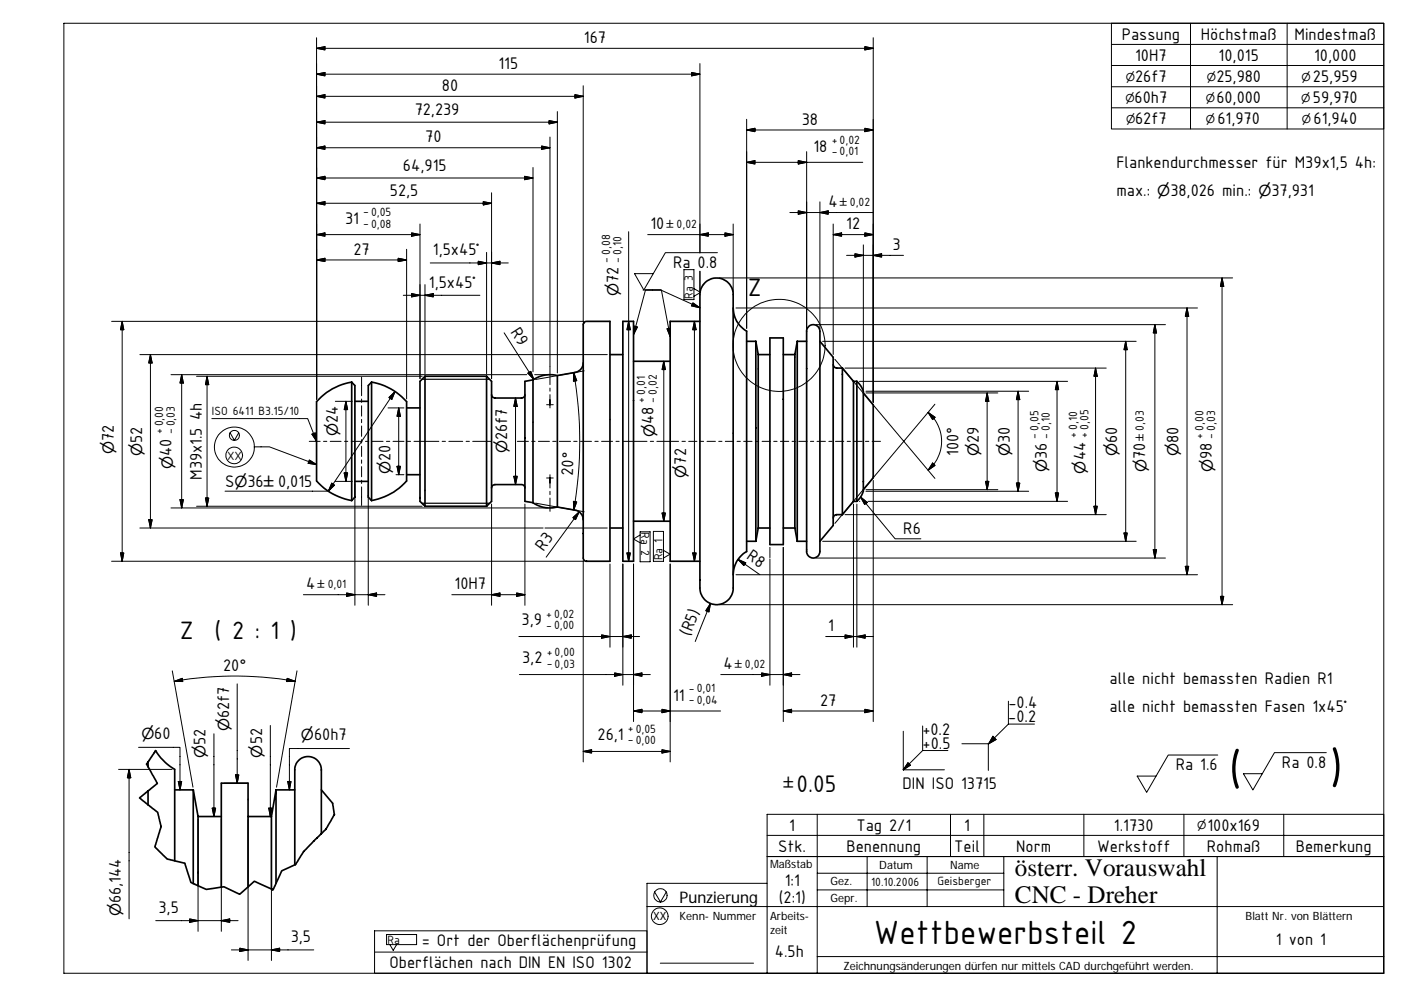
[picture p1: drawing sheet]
<svg xmlns="http://www.w3.org/2000/svg" width="297mm" height="210mm" viewBox="0 0 297 210" stroke-linecap="round" stroke-linejoin="round" font-family="sans-serif">
<g fill="none" stroke="#000" stroke-width=".36">
<path d="M90.1 79.8l-1.1 1.1v25.4l1.1 1M90.1 79.8v27.5M90.1 79.8h13.1M103.2 79.8v27.5M103.2 79.8l1 1.1v25.4l-1 1M118.2 79.6v27.9M123.7 76.9a2.08 2.08 0 0 1-1.8 2.1l-3.7 .6a6.5 6.5 0 0 0-5.2 .9M123.9 68.3l.5-.2h4.9v50.9h-5.1l-.4-.3-.1-.4v-49.5zM129.3 75.2h2.8M132.1 68.1h2.2v50.9h-2.2zM134.3 76.6h7.8M148.4 68.1h-6.3v50.9h6.3"/>
<path d="M149.4 60a3.5 3.5 0 0 1 3.8-.8 3.5 3.5 0 0 1 2.2 3.3v62.2a3.5 3.5 0 0 1-3.5 3.5 3.5 3.5 0 0 1-3.5-3.5v-62.2l.2-1.2zM155.4 65.3a5.6 5.6 0 0 0 2.9 4.9v46.7a5.6 5.6 0 0 0-2.9 5M158.3 72.4h1.9M160.2 72.4v42.4M160.2 72.4l.6 2.8M160.8 75.2v36.8M160.8 75.2h2.4M163.2 71.6h2.9v43.9h-2.9zM166.1 75.2h2.4M168.5 75.2v36.8M169 72.4v42.4M169 72.4h2"/>
<path d="M169 72.4l-.5 2.8M171.5 69.2a1.41 1.41 0 0 1 1.5-.2 1.41 1.41 0 0 1 .8 1.3v46.6a1.41 1.41 0 0 1-1.4 1.4 1.41 1.41 0 0 1-1.4-1.4v-46.9zM173.8 72.4l2.9 3.4v35.6l-2.9 3.4M176.7 77.3l.4 .7h1.5M178.6 78v31.1M178.6 78l2.4 2.9M74.6 81a12.5 12.5 0 0 0-7.5 4.2v16.8a13 13 0 0 0 7.5 4.1M74.6 81v25.1M74.6 81l.6 .7v23.7l-.6 .7M75.2 85.1h2.9M78.8 81a12.7 12.7 0 0 1 7.4 4.2v16.8a12.6 12.6 0 0 1-7.4 4.1M78.8 81l-.7 .7v23.7l.7 .7"/>
<path d="M78.8 81v25.1M86.2 86.5h2.8M104.2 83.7l.2 .4 .5 .3h5.7l.5-.3 .2-.4M113 80.5l-1.7 .4v25.4l1.7 .3M113 80.5v26.1M181 80.9v25.4M181 80.9h.7M181.7 80.9l.8 .9 .5 1.2v21.2l-.5 1.1-.8 1M181.7 80.9v25.4M183 83.3l2.1 2.6v15.4l-2.1 2.5M75.2 102.1h2.9M86.2 100.6h2.8"/>
<path d="M90.1 107.3h13.1M104.2 103.5l.3-.6 .4-.2h5.7l.4 .2 .3 .6M113 106.6a6.2 6.2 0 0 0 5.2 .9M118.2 107.5l3.7 .7a2.13 2.13 0 0 1 1.8 2M129.3 112h2.8M134.3 110.5h7.8M158.3 114.8h1.9M160.8 112h2.4M160.8 112l-.6 2.8M166.1 112h2.4M168.5 112l.5 2.8M169 114.8h2"/>
<path d="M178.6 109.1l-1.5 .1-.3 .2-.1 .4M181 106.3l-2.4 2.8M181 106.3h.7M31.4 170.6l.9 .8a2.37 2.37 0 0 1 1.4 2.2l.1 .1a3.4 3.4 0 0 1-.1 3.2l-.6 1.8a.88 .88 0 0 0 .1 1.2l1.2 1.2a2.58 2.58 0 0 0 1.5 1.1l3.3 .8 1.3 4.1 3.2 1.5 3.8-.6 3.3 1.6 3.1-2.8 4 1.9 1.8-4.1 3-1.3 1.7-2.7 3.7-3.8M31.4 170.6l-1.8-1.4 3.8-3.1-2.1-3.8a.54 .54 0 0 1 .1-.8l1.6-2.3a12.4 12.4 0 0 0 4 3.9v19.4M31.4 161.5v1M31.4 167.7v2.9M37 167.5h4M41 167.5v19.8M41 167.5l1 5.6M42 173.1v14.7M42 173.1h4.9"/>
<path d="M57.5 173.1v15.4M58.5 167.5v19.8M62.5 167.5h-4l-1 5.6h-4.9M68.1 167.5l2.4 2.8 .3 1.6a1.07 1.07 0 0 1-.3 1.4l-1.5 2.6-.9 .9M68.1 176.8v-13.6a2.82 2.82 0 0 0-2.8-2.8 2.82 2.82 0 0 0-2.8 2.8v20.2M52.6 188v-21.9h-5.7v22"/>
</g>
<path d="M89.4 80.4h14.4M89.4 106.7h14.4" fill="none" stroke="#000" stroke-width=".25"/>
<g fill="#000" stroke="#000" stroke-width=".21">
<path d="M67.1 15.7l1.8-.3v.7zM67.1 10.2l1.8-.3v.7zM146.6 15.4l1.8 .3-1.8 .4zM183.4 9.9l1.7 .3-1.7 .4zM67.1 31.3l1.8-.3v.7zM67.1 20.4l1.8-.3v.7zM67.1 37.7l1.8-.3v.7zM67.1 25.9l1.8-.3v.7zM111.2 37.4l1.8 .3-1.8 .4zM114.8 31l1.8 .3-1.8 .4zM116.4 25.6l1.8 .3-1.8 .4zM121.9 20.1l1.8 .3-1.8 .4z"/>
<path d="M158.3 34.4l1.8-.3v.7zM158.3 27.6l1.8-.4v.7zM169.2 34.1l1.8 .3-1.8 .4zM183.4 27.2l1.7 .4-1.7 .3zM67.1 49.7l1.8-.3v.7zM67.1 43.1l1.8-.3v.7zM67.1 55.1l1.8-.3v.7zM84.4 54.8l1.8 .3-1.8 .4zM87.3 49.4l1.7 .3-1.7 .4zM101.4 55.4l1.8 .4-1.8 .3zM102.5 42.8l1.7 .3-1.7 .4zM104.2 55.8l1.8-.4v.7z"/>
<path d="M148.4 49.7l1.8-.3v.7zM153.7 49.4l1.7 .3-1.7 .4zM169.2 44.7l1.8 .4-1.8 .3zM173.8 45.1l1.8-.4v.7zM176.7 49.7l1.7-.3v.7zM181.3 53.8l1.7 .3-1.7 .4zM183.4 49.4l1.7 .3-1.7 .4zM185.1 54.1l1.8-.3v.7zM25.9 68.1l.3 1.8h-.7zM31.9 75.2l.4 1.8h-.8zM87.3 62.3l1.7 .3-1.7 .3zM90.1 62.6l1.8-.3v.6z"/>
<path d="M111.9 79.1l.6-.4 .7 1.8zM133.3 68.1l.3 1.8h-.7zM134.4 69.2l.7 .1-.8 1.7zM140.7 76.6l.4 1.8h-.7zM141.4 69.7l.7-.1v1.8zM146.9 64.2l1.5 1.1-1.8-.4zM147.2 68.1l.4 1.8h-.7zM232.3 78l.3 1.8h-.7zM238.7 72.4l.3 1.7h-.7zM244.9 68.8l.3 1.8h-.7zM251.7 65.3l.3 1.8h-.7zM259.1 58.9l.4 1.8h-.7z"/>
<path d="M38.5 79.4l.4 1.8h-.7zM43.9 79.8l.4 1.8h-.7zM65.6 97.5l1.5 1-1.8-.3zM66.1 92.1l.7-.3 .3 1.8zM73.3 85.1l.4 1.7h-.7zM82.5 84.3l1.3-1.3-.7 1.7zM84.2 98.9h.7l-.4 1.7zM84.5 86.5l.4 1.8h-.7zM109.3 84.4l.4 1.8h-.8zM121.6 79l.7 1.7-.7 .1zM197.7 98.2l.5 .5-1.4 1zM196.8 87.4l1.4 1.1-.5 .5z"/>
<path d="M209.3 83.3l.4 1.8h-.7zM215.9 83l.3 1.7h-.7zM224.1 80.9l.3 1.7h-.7zM25.5 117.2h.7l-.3 1.8zM31.5 110.2h.8l-.4 1.8zM38.2 105.9h.7l-.4 1.8zM43.6 105.6h.7l-.4 1.7zM70.3 102.4l.3 .3-1 1.4zM70.6 102.7l.3 .2-1.3 1.2zM73 100.3h.7l-.4 1.8zM108.9 101h.8l-.4 1.7zM121.6 106.3l.7 .1-.7 1.7z"/>
<path d="M121.5 109.7l1.3-1.2-.8 1.7zM132.9 117.2h.7l-.3 1.8zM140.4 108.8h.7l-.4 1.7zM146.9 117.2h.7l-.4 1.8zM156.5 118.6l1.6 .7-.4 .6zM182.5 105.4l1.4 1.1-.6 .5zM209 102.1h.7l-.4 1.7zM215.5 102.4h.7l-.3 1.8zM223.7 104.5h.7l-.3 1.8zM231.9 107.3h.7l-.3 1.8zM238.3 113h.7l-.3 1.8zM244.5 116.5h.7l-.3 1.8z"/>
<path d="M73.5 125.7l1.7 .4-1.7 .3zM78.1 126.1l1.7-.4v.7zM104.2 126.1l1.8-.4v.7zM109.5 125.7l1.8 .4-1.8 .3zM127.5 134.6l1.8 .4-1.8 .3zM132.1 135l1.7-.4v.7zM150.6 128l-.3 1.7-.7-.2zM179.2 134.6l1.8 .4-1.8 .3zM181.7 135l1.7-.4v.7zM251.3 120.1h.7l-.3 1.8zM258.8 126.4h.7l-.4 1.8zM37 144.5l1.6-.7 .2 .7z"/>
<path d="M60.9 143.8l1.7 .7h-1.8zM123.7 159.3l1.7-.3v.7zM130.3 142.7l1.8 .3-1.8 .4zM134.3 143l1.8-.3v.7zM134.3 150.7l1.8-.3v.7zM140.4 159l1.7 .3-1.7 .4zM140.4 150.4l1.7 .3-1.7 .4zM161.5 142.7l1.7 .3-1.7 .4zM166.1 150.7l1.7-.3v.7zM166.1 143l1.7-.3v.7zM183.4 150.4l1.7 .3-1.7 .4zM210.5 156.1l.7 .7-1.6 .9z"/>
<path d="M27.4 163.1l.3 1.8h-.7zM37.8 165.7h.7l-.3 1.8zM45 171.3h.7l-.3 1.8zM49.9 164.3h.7l-.3 1.8zM57 171.3h.7l-.4 1.8zM61 165.7h.7l-.3 1.8zM192.5 161.7l.5 .5-1.5 1zM40.2 194.8l1.8 .4-1.8 .4zM46.9 195.2l1.8-.4v.8zM50.8 201l1.8 .4-1.8 .3zM57.5 201.4l1.8-.4v.7z"/>
</g>
<g fill="none" stroke="#000" stroke-width=".21">
<path d="M13.5 4.9h279.9v201.5h-279.9zM67.1 15.7l1.8-.3v.7zM67.1 10.2l1.8-.3v.7zM67.1 8v76.6M67.1 15.7h81.3M67.1 10.2h118M123.7 18.2v50.1M146.6 15.4l1.8 .3-1.8 .4zM148.4 13.5v40.1M183.4 9.9l1.7 .3-1.7 .4zM185.1 8v77.3M235.6 4.9h57.8v22.4h-57.8z"/>
<path d="M235.6 13.9h57.8M235.6 18.4h57.8M235.6 9.4h57.8M252.4 4.9v22.4M272.9 4.9v22.4M67.1 31.3l1.8-.3v.7zM67.1 20.4l1.8-.3v.7zM67.1 37.7l1.8-.3v.7zM67.1 25.9l1.8-.3v.7zM67.1 31.3h49.5M67.1 20.4h56.6M67.1 37.7h45.9"/>
<path d="M67.1 25.9h51.1M111.2 37.4l1.8 .3-1.8 .4zM113 35.5v43.3M114.8 31l1.8 .3-1.8 .4zM116.4 25.6l1.8 .3-1.8 .4zM116.6 29.1v52.5M118.2 23.7v55.4M121.9 20.1l1.8 .3-1.8 .4zM158.3 34.4l1.8-.3v.7zM158.3 27.6l1.8-.4v.7zM158.3 34.4h24.6M158.3 25.3v44.3"/>
<path d="M158.3 27.6h26.8M169.2 34.1l1.8 .3-1.8 .4zM171 32.2v37.5M183.4 27.2l1.7 .4-1.7 .3zM235.6 22.9h57.8M67.1 49.7l1.8-.3v.7zM67.1 43.1l1.8-.3v.7zM67.1 55.1l1.8-.3v.7zM67.1 49.7h21.9M67.1 43.1h37.1M67.1 55.1h19.1M84.4 54.8l1.8 .3-1.8 .4z"/>
<path d="M86.2 52.9v31.7M87.3 49.4l1.7 .3-1.7 .4zM89 47.5v32.8M91.2 55.8h16.6M101.4 55.4l1.8 .4-1.8 .3zM102.5 42.8l1.7 .3-1.7 .4zM103.2 53.5v25.7M104.2 55.8l1.8-.4v.7zM104.2 40.9v39.4M133.3 49.1v69.9M137.3 49.7h18.1M145 57.2h2.1v6.3h-2.1z"/>
<path d="M148.4 49.7l1.8-.3v.7zM148.4 57.5v4.4M152.1 53.6h-11l-4.6 7.9-2-3.5h4M152.5 58.9h108.8M153.7 49.4l1.7 .3-1.7 .4zM155.4 47.5v14.4M167.5 45.1h17.6M169.2 44.7l1.8 .4-1.8 .3zM173.8 45.1l1.8-.4v.7zM173.8 42.8v26.9M176.7 49.7l1.7-.3v.7zM176.7 49.7h8.4"/>
<path d="M176.7 47.5v27.7M179.5 54.1h12.1M181.3 53.8l1.7 .3-1.7 .4zM183 51.9v30.9M183.4 49.4l1.7 .3-1.7 .4zM185.1 54.1l1.8-.3v.7zM259.1 58.9l.4 1.8h-.7zM259.1 58.9v69.3M23.7 68.1h100.1M25.9 68.1l.3 1.8h-.7zM25.9 68.1v50.9M29.7 75.2h99.1"/>
<path d="M31.9 75.2l.4 1.8h-.8zM31.9 75.2v36.8M36.3 79.4h75.4M38.5 79.4l.4 1.8h-.7zM38.5 79.4v28.3M41.7 79.8h47.8M43.9 79.8l.4 1.8h-.7zM43.9 79.8v27.5M76.7 80v3.9M85.5 62.6h16.2M87.3 62.3l1.7 .3-1.7 .3zM90.1 62.6l1.8-.3v.6z"/>
<path d="M90.1 60.3v18.9M106.9 70.6l6.3 9.9M111.9 79.1l.6-.4 .7 1.8zM113.4 79.4h2.6M116.5 79.9l-2.9 .6M121.6 79l.7 1.7-.7 .1zM121.6 79a83.9 83.9 0 0 1 0 29.1M123.9 78.6l-7.2 1.3M133.3 68.1l.3 1.8h-.7zM134.4 69.2l.7 .1-.8 1.7zM136.3 61.5h3.9l1.9 9.9M136.8 61.5h3.3l8.3 3.8"/>
<path d="M140.1 61.5h-3.2l-2.6 9.5M140.7 76.6l.4 1.8h-.7zM140.7 76.6v33.9M141.4 69.7l.7-.1v1.8zM146.9 64.2l1.5 1.1-1.8-.4zM147.1 61.2l1.4 .8-1.4 .8M147.2 68.1l.4 1.8h-.7zM147.2 68.1v50.9M156 65.3h97.9M173 68.8h74.1M174.4 72.4h66.5M177 76.2l21.2 25.2"/>
<path d="M179.2 78h55.3M232.3 78l.3 1.8h-.7zM232.3 78v31.1M238.7 72.4l.3 1.7h-.7zM238.7 72.4v42.4M244.9 68.8l.3 1.8h-.7zM244.9 68.8v49.5M251.7 65.3l.3 1.8h-.7zM251.7 65.3v56.6M44.9 88.8h20.3l1.9 4.7M48.8 91.8l.9 1.6 .9-1.6M53.9 94.7h3.2l10 3.8"/>
<path d="M65.6 93.6h2.3M65.6 97.5l1.5 1-1.8-.3zM66.1 92.1l.7-.3 .3 1.7zM68.6 93.6h.7M70 93.6h2.3M71.1 85.1h3.6M73 93.6h.7M73.3 85.1l.4 1.7h-.7zM73.3 85.1v17M74.5 93.6h2.3M76.6 93.7l-7 10.4h-21.9M76.7 84.6v.7"/>
<path d="M76.7 86v2.2M76.7 88.9v.7M76.7 90.3v2.2M76.7 93.2v.7M76.7 94.6v2.2M76.7 97.5v.7M76.7 98.9v2.2M77.5 93.6h.7M78.9 93.6h2.3M81.9 93.6h.7M82.3 86.5h3.3M82.5 84.3l1.3-1.3-.7 1.7z"/>
<path d="M83.3 93.6h2.4M83.8 83l-7.1 10.5M84.2 98.9h.7l-.4 1.7zM84.5 86.5l.4 1.8h-.7zM84.5 86.5v14.1M86.4 93.6h.7M87.8 93.6h5.2M93.7 93.6h.7M95.2 93.6h2.9M98.8 93.6h.7M100.2 93.6h4M109.3 84.4l.4 1.8h-.8z"/>
<path d="M109.3 84.4v18.3M109.7 93.6h2.3M112.7 93.6h.8M114.1 93.6h2.4M115.9 85.8h1.4M116.6 82.3v.7M116.6 83.7v2.8M117.2 93.6h.7M118.6 93.6h2.4M121.6 93.6h.8M123.1 93.6h2.3M126.1 93.6h.7"/>
<path d="M127.5 93.6h2.4M130.6 93.6h.7M132 93.6h5.2M137.9 93.6h.7M139.3 93.6h4.6M144.6 93.6h.7M146 93.6h1.8M148.5 93.6h.7M149.9 93.6h1.8M152.4 93.6h.7M153.8 93.6h1.8M156.3 93.6h.7"/>
<path d="M157.7 93.6h1.7M160.1 93.6h.8M161.6 93.6h1.7M164 93.6h.8M165.5 93.6h1.7M167.9 93.6h.7M169.4 93.6h1.7M171.8 93.6h.7M173.2 93.6h1.8M175.7 93.6h.7M177.1 93.6h1.8M179.6 93.6h.7"/>
<path d="M181 93.6h1.8M182.2 80.9h44.2M183.5 93.6h.7M183.6 83.3h28M183.6 83h34.5M184.9 93.6h1.8M196.8 87.4l1.4 1.1-.5 .5zM196.8 87.4a8.2 8.2 0 0 1 2.8 5.6 8 8 0 0 1-1.6 5.4l-1.2 1.3M197.7 98.2l.5 .5-1.4 1zM198.2 85.7l-21.2 25.3M209.3 83.3l.4 1.8h-.7zM209.3 83.3v20.5"/>
<path d="M215.9 83l.3 1.7h-.7zM215.9 83v21.2M224.1 80.9l.3 1.7h-.7zM224.1 80.9v25.4M23.7 119h100.1M25.5 117.2h.7l-.3 1.8zM29.7 112h85.4M31.5 110.2h.8l-.4 1.8zM36.3 107.7h79.7M38.2 105.9h.7l-.4 1.8zM41.7 107.3h47.8M43.6 105.6h.7l-.4 1.7z"/>
<path d="M70.3 102.4l.6 .5-1.3 1.2zM70.6 102.7l-1 1.4M71.1 102.1h3.6M73 100.3h.7l-.4 1.8zM73 100.3h.7M75.2 102.6v25.7M76.7 101.8v.7M76.7 103.2v4M78.1 102.6v25.7M84 100.6h1.6M104.2 106.9v21.4M108.9 101h.8l-.4 1.7z"/>
<path d="M111.3 106.9v21.4M113.6 106.7l2.9 .5M115.5 112h13.3M115.9 101.3h1.4M116.6 100.6v2.9M116.6 104.2v.7M116.6 105.6v2.8M116.7 107.3l5.4 .9M121.5 109.7l1.3-1.2-.8 1.7zM121.6 106.3l.7 .1-.7 1.7zM122.2 108.2l1.7 .3M122.8 108.5l-7 9.6"/>
<path d="M123.7 118.9v42.6M129.3 119.6v17.6M132.1 119.6v25.7M132.9 117.2h.7l-.3 1.8zM134.3 119.6v33.4M135.7 113.4l-1.4 .9 1.4 .8M135.7 112.8h2.1v6.3h-2.1zM138.5 112.7h2.2v6.3h-2.2zM140.4 108.8h.7l-.4 1.7zM140.7 116.7l1.4 .8-1.4 .8M142.1 119.6v41.9M146.9 117.2h.7l-.4 1.8z"/>
<path d="M156.5 118.6l1.6 .7-.4 .6zM156.5 118.6l4.6 3.3M163.2 116.1v2.1M163.2 118.5v26.8M166.1 116.1v36.9M173 118.3h74.1M174.4 114.8h66.5M179.2 109.1h55.3M181 106.9v30.3M181.7 106.9v30.3M182.2 106.3h.1M182.5 105.4l1.4 1.1-.6 .5z"/>
<path d="M182.5 105.4l7.3 8.8h5.4M183.6 104.2h34.5M183.6 103.8h28M184 106.3h42.4M185.1 101.9v51.1M209 102.1h.7l-.4 1.7zM215.5 102.4h.7l-.3 1.8zM223.7 104.5h.7l-.3 1.8zM231.9 107.3h.7l-.3 1.8zM238.3 113h.7l-.3 1.8zM244.5 116.5h.7l-.3 1.8zM64.3 126.1h17.3"/>
<path d="M73.5 125.7l1.7 .4-1.7 .3zM78.1 126.1l1.7-.4v.7zM95.8 126.1h15.5M104.2 126.1l1.8-.4v.7zM109.5 125.7l1.8 .4-1.8 .3zM110 135h25.6M127.5 134.6l1.8 .4-1.8 .3zM132.1 135l1.7-.4v.7zM150.6 128l-.3 1.7-.7-.2zM150.6 128l-3.2 8M152.5 128.2h108.8M156 121.9h97.9"/>
<path d="M175.1 135h10.1M179.2 134.6l1.8 .4-1.8 .3zM181.7 135l1.7-.4v.7zM251.3 120.1h.7l-.3 1.8zM258.8 126.4h.7l-.4 1.8zM29.4 158.5h8.8v9M36.5 142.2l4.4 24.7M37 144.5l1.6-.7 .2 .7zM37 144.5a73.5 73.5 0 0 1 25.6 0M45.4 155.6v17.5M50.3 145v21.1M57.3 153.8v19.3"/>
<path d="M60.9 143.8l1.7 .7h-1.8zM63 142.2l-4.4 24.7M74.1 158.7h-12.7v8.8M110.1 143h27.8M123.7 159.3l1.7-.3v.7zM123.7 159.3h18.4M130.3 142.7l1.8 .3-1.8 .4zM134.3 143l1.8-.3v.7zM134.3 150.7l1.8-.3v.7zM134.3 150.7h18.5M140.4 159l1.7 .3-1.7 .4zM140.4 150.4l1.7 .3-1.7 .4z"/>
<path d="M152.8 143h16.8M161.5 142.7l1.7 .3-1.7 .4zM166.1 150.7l1.7-.3v.7zM166.1 143l1.7-.3v.7zM166.1 150.7h19M183.4 150.4l1.7 .3-1.7 .4zM191.5 155v8.2M195.6 159.1h5.4M195.6 153.9v5.2M195.6 159.1l-4.1 4.1M203.9 157.7h5.6v5.6M210.5 156.1l.7 .7-1.6 .9z"/>
<path d="M213.8 153.5h5.5M213.8 148.7v4.8M213.8 153.5l-4.1 4.1M281.2 159.6h-11l-4.6 7.9-2-3.5h4M25.1 163.1h11.4M27.4 163.1l.3 1.8h-.7zM27.4 163.1v31.7M37.8 165.7h.7l-.3 1.8zM42 173.7v23.8M45 171.3h.7l-.3 1.8zM46.9 173.7v23.8M47.5 166.1h5"/>
<path d="M49.9 164.3h.7l-.3 1.8zM52.6 173.7v29.9M57 171.3h.7l-.4 1.8zM57.5 173.7v29.9M61 165.7h.7l-.3 1.8zM162.6 172.7h130.8v8.9h-130.8zM162.6 177.1h130.8M173.3 172.7v33.7M191.5 163.2h8.7M192.5 161.7l.5 .5-1.5 1zM201.5 172.7v8.9M208.6 172.7v8.9"/>
<path d="M229.8 172.7v8.9M251 172.7v8.9M258.2 160.1h-10.5l-4.6 7.9-2-3.5h4M272.2 172.7v8.9M33 195.2h17.5M40.2 194.8l1.8 .4-1.8 .4zM46.9 195.2l1.8-.4v.8zM79.4 197.4h57.8v9h-57.8zM82 198.1h6.3v2.2h-6.3zM137.2 192.2h156.1M138.8 189.1l1.2 2.1 1.3-2.1M162.6 187.3h-25.4v19.1"/>
<path d="M173.3 188.7h39.5M173.3 185.1h39.5M183.9 181.6v10.6M196.6 181.6v10.6M212.8 181.6v10.6M258.1 181.6v24.8M293.4 181.6h-130.8v24.8M49.1 201.4h17.4M50.8 201l1.8 .4-1.8 .3zM57.5 201.4l1.8-.4v.7zM79.4 201.9h57.8M82.7 200.3l.7 1.2 .7-1.2"/>
<path d="M140 204.2h19.8M173.3 202.8h120.1"/>
<circle cx="165.2" cy="73.2" r="9.8"/>
<circle cx="49.7" cy="96.6" r="1.77"/>
<circle cx="49.7" cy="92.3" r="1.06"/>
<circle cx="49.7" cy="94.8" r="4.2"/>
<circle cx="139.9" cy="194.2" r="1.77"/>
<circle cx="140" cy="189.8" r="1.41"/>
</g>
<g font-size="11">
<text x="260.5" y="166.5">(</text>
<text x="281.9" y="166.2">)</text>
</g>
<text font-size="7.7" x="185.2" y="200.2">Wettbewerbsteil 2</text>
<g font-size="5.7">
<text x="158.5" y="62.8">Z</text>
<text x="38.1" y="135.4">Z</text>
<text x="45.5" y="135.4">( 2 : 1 )</text>
</g>
<text font-size="5.5" x="168.9" y="167.9">0.05</text>
<g font-size="5.3">
<text x="215.2" y="185.8">österr. Vorauswahl</text>
<text x="215.2" y="191.4">CNC - Dreher</text>
</g>
<g font-size="3.8">
<text x="123.8" y="9.1">167</text>
<text x="237.8" y="8.4">Passung</text>
<text x="254.6" y="8.4">Höchstmaß</text>
<text x="274.5" y="8.4">Mindestmaß</text>
<text x="105.7" y="14.6">115</text>
<text x="240.7" y="12.9">10H7</text>
<text x="240.7" y="17.4">26f7</text>
<text x="257.9" y="17.4">25,980</text>
<text x="258.4" y="12.9">10,015</text>
<text x="278.4" y="17.4">25,959</text>
<text x="278.6" y="12.9">10,000</text>
<text x="93.7" y="19.3">80</text>
<text x="240.5" y="21.9">60h7</text>
<text x="257.9" y="21.9">60,000</text>
<text x="278.4" y="21.9">59,970</text>
<text x="87.9" y="24.3">72,239</text>
<text x="170" y="26.4">38</text>
<text x="240.7" y="26.4">62f7</text>
<text x="258.1" y="26.4">61,970</text>
<text x="278.5" y="26.4">61,940</text>
<text x="90.1" y="30.2">70</text>
<text x="172.5" y="32.3">18</text>
<text x="236.7" y="35.6">Flankendurchmesser für M39x1,5 4h:</text>
<text x="82.7" y="41.5">52,5</text>
<text x="85.4" y="36.2">64,915</text>
<text x="236.7" y="41.6">max.:</text>
<text x="248.1" y="41.6">38,026 min.:</text>
<text x="269.6" y="41.6">37,931</text>
<text x="73.2" y="47.6">31</text>
<text x="175.6" y="43.9">4</text>
<text x="74.9" y="54">27</text>
<text x="137.9" y="48.6">10</text>
<text x="179.4" y="48.6">12</text>
<text x="189.2" y="53">3</text>
<text x="91.8" y="54.1">1,5x45</text>
<text x="142.7" y="56.8">Ra 0.8</text>
<text x="90.9" y="61">1,5x45</text>
<text x="131.1" y="60" transform="rotate(-90 131.1 60)">72</text>
<text x="108.2" y="70.4" transform="rotate(57 108.2 70.4)">R9</text>
<text x="42.8" y="89.1" transform="rotate(-90 42.8 89.1)">4h</text>
<text x="71.6" y="89.8" transform="rotate(-90 71.6 89.8)">24</text>
<text x="138.6" y="89.9" transform="rotate(-90 138.6 89.9)">48</text>
<text x="24.2" y="93.5" transform="rotate(-90 24.2 93.5)">72</text>
<text x="30.2" y="93.9" transform="rotate(-90 30.2 93.9)">52</text>
<text x="107.5" y="93.3" transform="rotate(-90 107.5 93.3)">26f7</text>
<text x="207.6" y="93.9" transform="rotate(-90 207.6 93.9)">29</text>
<text x="214.1" y="93.9" transform="rotate(-90 214.1 93.9)">30</text>
<text x="236.9" y="93.9" transform="rotate(-90 236.9 93.9)">60</text>
<text x="249.9" y="93.9" transform="rotate(-90 249.9 93.9)">80</text>
<text x="36.4" y="96.7" transform="rotate(-90 36.4 96.7)">40</text>
<text x="42.8" y="101.7" transform="rotate(-90 42.8 101.7)">M39x1.5</text>
<text x="82.8" y="97.7" transform="rotate(-90 82.8 97.7)">20</text>
<text x="121.5" y="100.8" transform="rotate(-87 121.5 100.8)">20°</text>
<text x="145.5" y="98.5" transform="rotate(-90 145.5 98.5)">72</text>
<text x="203.2" y="96.7" transform="rotate(-90 203.2 96.7)">100°</text>
<text x="221.9" y="97.4" transform="rotate(-90 221.9 97.4)">36</text>
<text x="230.1" y="97.6" transform="rotate(-90 230.1 97.6)">44</text>
<text x="242.8" y="97.4" transform="rotate(-90 242.8 97.4)">70</text>
<text x="256.9" y="97.4" transform="rotate(-90 256.9 97.4)">98</text>
<text x="47.7" y="103.3">S</text>
<text x="52.5" y="103.3">36</text>
<text x="58.9" y="103.3">0,015</text>
<text x="191.5" y="113.3">R6</text>
<text x="115.2" y="117" transform="rotate(-54 115.2 117)">R3</text>
<text x="158.1" y="118.4" transform="rotate(35 158.1 118.4)">R8</text>
<text x="64.9" y="124.9">4</text>
<text x="96.4" y="124.9">10H7</text>
<text x="110.6" y="132.5">3,9</text>
<text x="146.3" y="135" transform="rotate(-68 146.3 135)">(R5)</text>
<text x="175.6" y="133.8">1</text>
<text x="47.3" y="142.2">20°</text>
<text x="110.7" y="140.6">3,2</text>
<text x="153.4" y="141.9">4</text>
<text x="142.7" y="148.6">11</text>
<text x="173.9" y="149.6">27</text>
<text x="235.3" y="145">alle nicht bemassten Radien R1</text>
<text x="48.6" y="152.2" transform="rotate(-90 48.6 152.2)">62f7</text>
<text x="195.6" y="155.8">+0.2</text>
<text x="213.8" y="153.1">-0.2</text>
<text x="213.8" y="150.1">-0.4</text>
<text x="235.3" y="150.9">alle nicht bemassten Fasen 1x45</text>
<text x="32.7" y="156.7">60</text>
<text x="43.6" y="157.9" transform="rotate(-90 43.6 157.9)">52</text>
<text x="55.6" y="157.8" transform="rotate(-90 55.6 157.8)">52</text>
<text x="66.6" y="156.9">60h7</text>
<text x="126.7" y="156.9">26,1</text>
<text x="195.6" y="158.8">+0.5</text>
<text x="191.4" y="167.4">DIN ISO 13715</text>
<text x="249.3" y="163.3">Ra 1.6</text>
<text x="271.8" y="162.8">Ra 0.8</text>
<text x="167.3" y="176.1">1</text>
<text x="181.6" y="176.1">Tag 2/1</text>
<text x="204.4" y="176.1">1</text>
<text x="236.2" y="176.1">1.1730</text>
<text x="256" y="176.1">100x169</text>
<text x="165" y="180.6">Stk.</text>
<text x="179.4" y="180.6">Benennung</text>
<text x="202.3" y="180.6">Teil</text>
<text x="215.5" y="180.6">Norm</text>
<text x="232.6" y="180.6">Werkstoff</text>
<text x="255.9" y="180.6">Rohmaß</text>
<text x="274.8" y="180.6">Bemerkung</text>
<text x="25.6" y="191.5" transform="rotate(-90 25.6 191.5)">66,144</text>
<text x="165.2" y="191.4">(2:1)</text>
<text x="166.4" y="187.8">1:1</text>
<text x="33.6" y="193.6">3,5</text>
<text x="61.7" y="199.7">3,5</text>
<text x="89.4" y="200.7">= Ort der Oberflächenprüfung</text>
<text x="164.2" y="202.9">4.5h</text>
<text x="270.5" y="200.4">1 von 1</text>
<text x="82.6" y="205.3">Oberflächen nach DIN EN ISO 1302</text>
</g>
<text font-size="3.4" x="144.1" y="191.4">Punzierung</text>
<g font-size="3.2">
<text x="245.4" y="41.6">⌀</text>
<text x="266.8" y="41.6">⌀</text>
<text x="101" y="54.1">°</text>
<text x="100.2" y="61">°</text>
<text x="131.1" y="62.8" transform="rotate(-90 131.1 62.8)">⌀</text>
<text x="71.6" y="92.5" transform="rotate(-90 71.6 92.5)">⌀</text>
<text x="138.8" y="92.7" transform="rotate(-90 138.8 92.7)">⌀</text>
<text x="24.2" y="96.3" transform="rotate(-90 24.2 96.3)">⌀</text>
<text x="30.2" y="96.7" transform="rotate(-90 30.2 96.7)">⌀</text>
<text x="36.6" y="99.4" transform="rotate(-90 36.6 99.4)">⌀</text>
<text x="82.8" y="100.5" transform="rotate(-90 82.8 100.5)">⌀</text>
<text x="107.5" y="96.1" transform="rotate(-90 107.5 96.1)">⌀</text>
<text x="145.5" y="101.3" transform="rotate(-90 145.5 101.3)">⌀</text>
<text x="207.6" y="96.7" transform="rotate(-90 207.6 96.7)">⌀</text>
<text x="214.1" y="96.7" transform="rotate(-90 214.1 96.7)">⌀</text>
<text x="221.9" y="100.1" transform="rotate(-90 221.9 100.1)">⌀</text>
<text x="230.1" y="100.4" transform="rotate(-90 230.1 100.4)">⌀</text>
<text x="236.9" y="96.7" transform="rotate(-90 236.9 96.7)">⌀</text>
<text x="243.1" y="100.2" transform="rotate(-90 243.1 100.2)">⌀</text>
<text x="249.9" y="96.7" transform="rotate(-90 249.9 96.7)">⌀</text>
<text x="257.2" y="100.1" transform="rotate(-90 257.2 100.1)">⌀</text>
<text x="49.7" y="103.3">⌀</text>
<text x="55.9" y="103.3">±</text>
<text x="48.6" y="155" transform="rotate(-90 48.6 155)">⌀</text>
<text x="285" y="150.9">°</text>
<text x="30" y="156.7">⌀</text>
<text x="43.6" y="160.7" transform="rotate(-90 43.6 160.7)">⌀</text>
<text x="55.6" y="160.6" transform="rotate(-90 55.6 160.6)">⌀</text>
<text x="63.8" y="156.9">⌀</text>
<text x="166.1" y="167">±</text>
<text x="25.6" y="194.3" transform="rotate(-90 25.6 194.3)">⌀</text>
</g>
<g font-size="2.7">
<text x="176.3" y="32.8">-0,01</text>
<text x="176.3" y="30.4">+0,02</text>
<text x="77" y="45.6">-0,05</text>
<text x="180.2" y="43.6">0,02</text>
<text x="77" y="48.1">-0,08</text>
<text x="143.5" y="48.3">0,02</text>
<text x="129.2" y="55.7" transform="rotate(-90 129.2 55.7)">-0,08</text>
<text x="131.6" y="55.7" transform="rotate(-90 131.6 55.7)">-0,10</text>
<text x="146.9" y="63.3" transform="rotate(-90 146.9 63.3)">Ra 3</text>
<text x="44.9" y="88">ISO 6411 B3.15/10</text>
<text x="136.7" y="85.3" transform="rotate(-90 136.7 85.3)">+0,01</text>
<text x="139.1" y="85.3" transform="rotate(-90 139.1 85.3)">-0,02</text>
<text x="34.5" y="92.1" transform="rotate(-90 34.5 92.1)">+0,00</text>
<text x="36.9" y="92.1" transform="rotate(-90 36.9 92.1)">-0,03</text>
<text x="220" y="93" transform="rotate(-90 220 93)">-0,05</text>
<text x="222.4" y="93" transform="rotate(-90 222.4 93)">-0,10</text>
<text x="228.3" y="92.8" transform="rotate(-90 228.3 92.8)">+ 0,10</text>
<text x="230.6" y="92.8" transform="rotate(-90 230.6 92.8)">+ 0,05</text>
<text x="242.5" y="91.3" transform="rotate(-90 242.5 91.3)">0,03</text>
<text x="255.1" y="93" transform="rotate(-90 255.1 93)">+0,00</text>
<text x="257.4" y="93" transform="rotate(-90 257.4 93)">-0,03</text>
<text x="48.1" y="97.5">XX</text>
<text x="135.9" y="112.9" transform="rotate(90 135.9 112.9)">Ra 2</text>
<text x="140.4" y="118.8" transform="rotate(-90 140.4 118.8)">Ra 1</text>
<text x="69.5" y="124.6">0,01</text>
<text x="115.8" y="130.9">+0,02</text>
<text x="115.8" y="133.3">-0,00</text>
<text x="115.9" y="141.4">-0,03</text>
<text x="115.9" y="139">+0,00</text>
<text x="157.9" y="141.5">0,02</text>
<text x="146.1" y="149.1">-0,04</text>
<text x="146.1" y="146.6">-0,01</text>
<text x="133.1" y="155.3">+0,05</text>
<text x="133.1" y="157.6">-0,00</text>
<text x="184.7" y="187.8">10.10.2006</text>
<text x="198.8" y="187.7">Geisberger</text>
<text x="82.1" y="200.1">Ra</text>
</g>
<g font-size="2.4">
<text x="163.3" y="184.1">Maßstab</text>
<text x="186.4" y="184.3">Datum</text>
<text x="201.5" y="184.3">Name</text>
<text x="176.1" y="187.6">Gez.</text>
<text x="176.1" y="191.2">Gepr.</text>
<text x="138.5" y="195">XX</text>
<text x="144.1" y="195">Kenn- Nummer</text>
<text x="163.3" y="195">Arbeits-</text>
<text x="163.3" y="198">zeit</text>
<text x="264.1" y="195">Blatt Nr. von Blättern</text>
<text x="178.9" y="205.6">Zeichnungsänderungen dürfen nur mittels CAD durchgeführt werden.</text>
</g>
<g font-size="2.3">
<text x="238.7" y="17.1">⌀</text>
<text x="255.9" y="17.2">⌀</text>
<text x="276" y="17.2">⌀</text>
<text x="238.6" y="21.5">⌀</text>
<text x="255.6" y="21.5">⌀</text>
<text x="275.9" y="21.6">⌀</text>
<text x="238.7" y="26">⌀</text>
<text x="255.7" y="26.1">⌀</text>
<text x="276" y="26.1">⌀</text>
<text x="178.1" y="43.6">±</text>
<text x="141.3" y="48.3">±</text>
<text x="242.5" y="93.5" transform="rotate(-90 242.5 93.5)">±</text>
<text x="67.3" y="124.6">±</text>
<text x="155.8" y="141.5">±</text>
<text x="253.8" y="175.9">⌀</text>
</g>
</svg>
